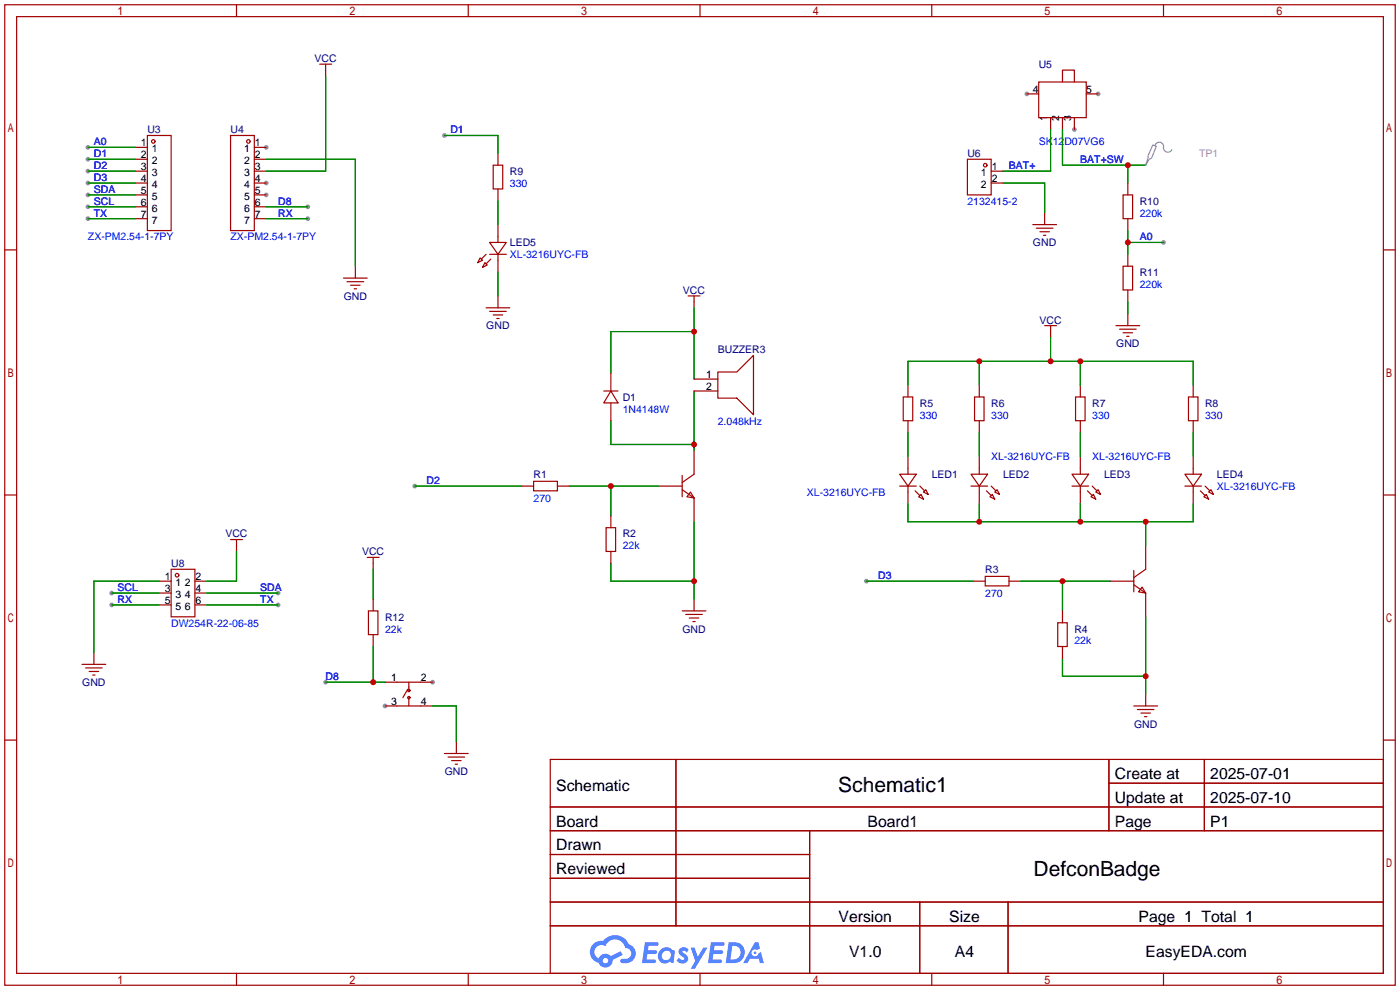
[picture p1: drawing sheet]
<svg xmlns="http://www.w3.org/2000/svg" width="299mm" height="212mm" viewBox="0 0 299 212" stroke-linecap="round" stroke-linejoin="round" font-family="sans-serif">
<g fill="#999">
<circle cx="82.3" cy="150.9" r=".51"/>
<circle cx="92.5" cy="145.8" r=".51"/>
<circle cx="56.9" cy="31.5" r=".51"/>
<circle cx="56.9" cy="39.1" r=".51"/>
<circle cx="56.9" cy="41.7" r=".51"/>
<circle cx="234.7" cy="20.1" r=".51"/>
<circle cx="219.5" cy="20.1" r=".51"/>
<circle cx="229.6" cy="27.7" r=".51"/>
<circle cx="88.6" cy="103.9" r=".51"/>
<circle cx="18.8" cy="36.6" r=".51"/>
<circle cx="59.4" cy="129.3" r=".51"/>
<circle cx="18.8" cy="46.7" r=".51"/>
<circle cx="65.8" cy="46.7" r=".51"/>
<circle cx="23.9" cy="126.7" r=".51"/>
<circle cx="59.4" cy="126.7" r=".51"/>
<circle cx="23.9" cy="129.3" r=".51"/>
<circle cx="18.8" cy="44.2" r=".51"/>
<circle cx="18.8" cy="41.7" r=".51"/>
<circle cx="185.2" cy="124.2" r=".51"/>
<circle cx="18.8" cy="39.1" r=".51"/>
<circle cx="248.7" cy="51.8" r=".51"/>
<circle cx="18.8" cy="31.5" r=".51"/>
<circle cx="69.6" cy="145.8" r=".51"/>
<circle cx="65.8" cy="44.2" r=".51"/>
<circle cx="18.8" cy="34" r=".51"/>
<circle cx="95" cy="29" r=".51"/>
</g>
<g fill="none" stroke="#a10000" stroke-width=".25">
<path d="M1 1h297.2v209.6h-297.2zM3.6 3.6h292.1v204.4h-292.1zM50.5 1v2.6M100.1 1v2.6M149.6 1v2.6M199.1 1v2.6M248.7 1v2.6M1 53.4h2.6M295.7 53.4h2.5M1 105.8h2.6M295.7 105.8h2.5M1 158.2h2.6"/>
<path d="M295.7 158.2h2.5M117.6 162.3h178.1v45.7h-178.1zM117.6 172.5h178.1M117.6 177.5h178.1M144.5 162.3v35.6M173 177.5v30.5M237 162.3v15.2M237 167.4h58.7M257.4 162.3v15.2M117.6 182.6h55.4M117.6 192.8h178.1M117.6 187.7h55.4"/>
<path d="M117.6 197.9h178.1M196.6 192.8v15.2M215.4 192.8v15.2M50.5 208v2.6M100.1 208v2.6M149.6 208v2.6M199.1 208v2.6M248.7 208v2.6"/>
</g>
<g fill="#5487ff">
<path d="M145.3 202.7a1.3 1.3 0 0 1 1.9 .3l-.4 .6a.54 .54 0 0 0-.9-.2l.1 .2a1.34 1.34 0 0 1 .9 1.8 1.47 1.47 0 0 1-2.3-.1l.5-.6 .8 .5a.31 .31 0 0 0 .4-.3 .31 .31 0 0 0-.3-.4 1.12 1.12 0 0 1-.7-1.8z"/>
<path d="M147.6 202.5h.9l.6 2 1.2-2h.9l-2.7 4.6h-.9l1-1.7z"/>
<path d="M137.8 201.4h1.7a1.31 1.31 0 0 1 1.2 .2 .4 .4 0 0 1-.3 .5l-1.8 .1-.1 .9h1.6a.4 .4 0 0 1 .4 .4 .4 .4 0 0 1-.5 .4h-1.6l-.2 1.2h1.4a.46 .46 0 0 1 .5 0 .46 .46 0 0 1 .1 .5l-.4 .2h-2.6z"/>
<path d="M151.9 201.4h1.7a1.32 1.32 0 0 1 1.2 .2 .39 .39 0 0 1-.3 .5l-1.8 .1-.1 .9h1.6a.4 .4 0 0 1 .4 .4 .4 .4 0 0 1-.4 .4h-1.7l-.2 1.2h1.4a.46 .46 0 0 1 .5 0 .46 .46 0 0 1 .1 .5l-.4 .2h-2.6z"/>
<path d="M161.3 201.4h.8l.3 1.3-.6 .4a.75 .75 0 0 0-1.1 .3 .75 .75 0 0 0 .5 1 .75 .75 0 0 0 .9-.7l.5-.2 .6 2.3h-.8l-.3-.9h-1.8l-.5 .9h-1z"/>
<path d="M155.7 201.4l-.6 4.4h1.5a2.27 2.27 0 0 0 2.6-2.2 2.27 2.27 0 0 0-2.7-2.2zM156.5 202.1a1.5 1.5 0 0 1 1.8 1.6 1.5 1.5 0 0 1-1.9 1.4h-.3z"/>
<path d="M141.2 203a1.6 1.6 0 0 0-.3 2.3 1.6 1.6 0 0 0 2.3 .2l.7 .3 .3-2.4-.1-.3-.5-.1a1.58 1.58 0 0 0-2.4 0zM141.8 203.5a.98 .98 0 0 1 1.6 .4 .98 .98 0 0 1-1.1 1.3 .94 .94 0 0 1-.9-.7 .94 .94 0 0 1 .4-1z"/>
<path d="M126.8 201.8a2.37 2.37 0 0 0 1.1 4 1.54 1.54 0 0 0 1.8 1 1.54 1.54 0 0 0 1.2-1.6l2.2-1.1-.5-.8-2 1a1.57 1.57 0 0 0-2.7 .5 1.5 1.5 0 0 1-.7-2.1 1.5 1.5 0 0 1 2.2-.5 2.23 2.23 0 0 1 2.3-1.4 2.23 2.23 0 0 1 2 1.8 1.16 1.16 0 0 1 1.2 1.1 1.16 1.16 0 0 1-1.1 1.2h-.7a.47 .47 0 0 0-.5 .4 .47 .47 0 0 0 .4 .5 2.17 2.17 0 0 0 2.5-.9 2.17 2.17 0 0 0-.3-2.7l-.8-.4a3.2 3.2 0 0 0-5.5-.7l-1.1 .1zM128.8 205.3a.6 .6 0 0 1 1.2 0 .6 .6 0 0 1-1.2 0z"/>
<circle cx="161.4" cy="203.6" r=".28"/>
</g>
<g fill="none" stroke="#a10000" stroke-width=".25">
<path d="M68.3 13.7h2.6M69.6 13.7v2.6M222 17.5h10.2v7.6h-10.2zM227.1 17.5v-2.5h2.5v2.5M29 31.5h2.5M29 34h2.5M29 36.6h2.5M29 39.1h2.5M31.5 29h5.1v20.3h-5.1zM49.3 29h5.1v20.3h-5.1zM54.4 31.5h2.5M54.4 34h2.5"/>
<path d="M54.4 36.6h2.5M54.4 39.1h2.5M105.4 35.3h2v5.1h-2zM106.4 32.8v2.5M206.8 34h5v7.7h-5zM211.8 36.6h2.6M211.8 39.1h2.6M219.5 20.1h2.5M224.5 25.1v2.6M227.1 25.1v2.6M229.6 25.1v2.6M232.2 20.1h2.5"/>
<path d="M241 39.1v2.6M29 41.7h2.5M29 44.2h2.5M29 46.7h2.5M54.4 41.7h2.5M54.4 44.2h2.5M54.4 46.7h2.5M73.4 59.4h5.1M75.9 56.9v2.5M102.6 55.1l.5 .5-1 .5zM103.6 56.1l.5 .5-1 .6zM103.9 54.4l-1 1"/>
<path d="M104.6 51.8h3.6l-1.8 2.6zM104.6 54.4h3.6M104.9 55.4l-1 1M106.4 40.4v2.5M106.4 48v3.8M106.4 54.4v3.8M220.7 48h5.1M221.5 48.8h3.5M222.2 49.5h2.1M223 50.3h.5M223.3 45.5v2.5M240 41.7h2.1v5h-2.1z"/>
<path d="M240 56.9h2.1v5.1h-2.1zM241 46.7v2.6M241 54.4v2.5M74.2 60.2h3.5M74.9 61h2.1M75.7 61.7h.5M103.9 65.8h5.1M104.6 66.5h3.6M105.4 67.3h2M106.2 68.1h.5M106.4 63.2v2.6M130.6 79.8v3.8"/>
<path d="M147.1 63.2h2.5M148.3 63.2v2.6M153.4 79.5h4.1l3.5-3.6v12.7l-3.5-3.5h-4.1zM223.3 69.6h2.5M224.5 69.6v2.5M238.5 69.6h5.1M239.3 70.4h3.5M240 71.1h2.1M240.8 71.9h.5M241 62v2.5M241 67.1v2.5M129 83.6h3.1"/>
<path d="M130.6 83.6l1.5 2.5h-3.1zM130.6 86.1v3.8M148.3 96.3v5l-2.5 1.8M148.3 83.6h5.1M148.3 81h5.1M193 84.8h2.1v5.1h-2.1zM194.1 82.3v2.5M194.1 89.9v2.6M194.1 97.5v3.8M208.3 84.8h2v5.1h-2zM209.3 82.3v2.5M209.3 89.9v2.6"/>
<path d="M209.3 97.5v3.8M229.9 84.8h2v5.1h-2zM230.9 82.3v2.5M230.9 89.9v2.6M230.9 97.5v3.8M254 84.8h2v5.1h-2zM255 82.3v2.5M255 89.9v2.6M255 97.5v3.8M49.3 115.3h2.5M50.5 115.3v2.6M78.5 119.1h2.5"/>
<path d="M79.8 119.1v2.6M111.5 103.9h2.5M114 102.9h5.1v2h-5.1zM119.1 103.9h2.6M129.5 112.8h2.1v5.1h-2.1zM130.6 110.2v2.6M130.6 117.9v2.5M140.7 103.9h5.1M145.8 104.6l2.5 1.8M145.8 101.6v4.6M147.6 105.2l.7 1.2-1.5-.2zM148.3 106.4v5.1"/>
<path d="M192.3 101.3h3.5l-1.7 2.6zM192.3 103.9h3.5M194.1 103.9v3.8M195.6 104.9l1 1M196.3 106.2l.5-.5 .6 1zM196.6 103.9l1 1M197.4 105.2l.5-.6 .5 1.1zM207.5 101.3h3.6l-1.8 2.6zM207.5 103.9h3.6M209.3 103.9v3.8M210.8 104.9l1 1M211.6 106.2l.5-.5 .5 1z"/>
<path d="M211.8 103.9l1.1 1M212.6 105.2l.5-.6 .5 1.1zM229.1 101.3h3.6l-1.8 2.6zM229.1 103.9h3.6M230.9 103.9v3.8M232.4 104.9l1 1M233.2 106.2l.5-.5 .5 1zM233.4 103.9l1 1M234.2 105.2l.5-.6 .5 1.1zM244.9 116.6v5.1l-2.6 1.7M253.2 101.3h3.6l-1.8 2.6zM253.2 103.9h3.6"/>
<path d="M255 103.9v3.8M256.5 104.9l1.1 1M257.3 106.2l.5-.5 .5 1zM257.6 103.9l1 1M258.3 105.2l.5-.6 .5 1.1zM20.1 139.4v2.6M34 124.2h2.6M34 129.3h2.6M34 126.7h2.6M36.6 121.7h5.1v10.1h-5.1zM41.7 124.2h2.5M41.7 129.3h2.5"/>
<path d="M41.7 126.7h2.5M78.7 130.6h2.1v5h-2.1zM79.8 128v2.6M79.8 135.6v2.6M145.8 130.6h5.1M146.6 131.3h3.5M147.3 132.1h2.1M148.1 132.8h.5M148.3 128v2.6M208 124.2h2.6M210.6 123.2h5v2h-5zM215.6 124.2h2.6"/>
<path d="M226.1 133.1h2v5.1h-2zM227.1 130.6v2.5M227.1 138.2v2.5M237.2 124.2h5.1M242.3 125l2.6 1.7M242.3 121.9v4.6M244.1 125.5l.8 1.2-1.6-.2zM244.9 126.7v5.1M17.5 142h5.1M18.3 142.7h3.5M19 143.5h2.1M19.8 144.3h.5"/>
<path d="M82.3 150.9h10.2M82.3 145.8h10.2M87.1 147.3l-1 1.8M87.4 145.8v1.8M87.4 149.1v1.8M97.5 158.5v2.5M242.3 150.9h5.1M243.1 151.6h3.5M243.8 152.4h2.1M244.6 153.2h.5M244.9 148.3v2.6M95 161h5.1"/>
<path d="M95.8 161.8h3.5M96.5 162.6h2.1M97.3 163.3h.5"/>
<circle cx="32.8" cy="30.2" r=".38"/>
<circle cx="53.1" cy="30.2" r=".38"/>
<circle cx="210.6" cy="35.3" r=".38"/>
<circle cx="37.8" cy="122.9" r=".38"/>
<circle cx="87.4" cy="147.6" r=".25"/>
<circle cx="87.4" cy="149.1" r=".25"/>
</g>
<g fill="none" stroke="#008700" stroke-width=".25">
<path d="M69.6 16.3v20.3h-12.7M18.8 34h10.2M18.8 36.6h10.2M18.8 39.1h10.2M18.8 31.5h10.2M56.9 34h19v22.9M95 29h11.4v3.8M214.4 39.1h8.9v6.4M224.5 27.7v8.9h-10.1M227.1 27.7v7.6h17.8M241 35.3v3.8M18.8 46.7h10.2"/>
<path d="M18.8 44.2h10.2M18.8 41.7h10.2M56.9 46.7h8.9M56.9 44.2h8.9M106.4 42.9v5.1M106.4 58.2v5M241 49.3v5.1M241 51.8h7.7M148.3 70.9h-17.7v8.9M148.3 65.8v15.2M209.3 77.2v5.1M224.5 72.1v5.1"/>
<path d="M230.9 77.2v5.1M241 64.5v2.6M130.6 89.9v5.1h17.7M148.3 83.6v12.7M194.1 82.3v-5.1h60.9v5.1M194.1 92.5v5M209.3 92.5v5M230.9 92.5v5M255 92.5v5M50.5 117.9v6.3h-6.3M88.6 103.9h22.9M121.7 103.9h19"/>
<path d="M130.6 103.9v6.3M148.3 111.5v16.5M194.1 107.7v3.8h60.9v-3.8M209.3 107.7v3.8M230.9 107.7v3.8M244.9 111.5v5.1M23.9 129.3h10.1M23.9 126.7h10.1M34 124.2h-13.9v15.2M44.2 129.3h15.2M44.2 126.7h15.2M79.8 121.7v6.3"/>
<path d="M79.8 138.2v7.6M130.6 120.4v3.8h17.7M185.2 124.2h22.8M218.2 124.2h19M227.1 124.2v6.4M244.9 131.8v16.5M69.6 145.8h12.7M92.5 150.9h5v7.6M227.1 140.7v3.8h17.8"/>
</g>
<path d="M244.9 35.1v.2M246.4 31l.7 .2-1 2.6-.5 .2-.7 1.3 .5-1.5v-.5zM246.9 31a.93 .93 0 0 1 1.1-.6 .93 .93 0 0 1 .7 1.1 .94 .94 0 0 0 .6 1 .94 .94 0 0 0 1.1-.5" fill="none" stroke="#999" stroke-width=".25"/>
<g fill="#c00">
<circle cx="148.3" cy="95" r=".63"/>
<circle cx="148.3" cy="124.2" r=".63"/>
<circle cx="148.3" cy="70.9" r=".63"/>
<circle cx="130.6" cy="103.9" r=".63"/>
<circle cx="241" cy="35.3" r=".63"/>
<circle cx="244.9" cy="144.5" r=".63"/>
<circle cx="227.1" cy="124.2" r=".63"/>
<circle cx="244.9" cy="111.5" r=".63"/>
<circle cx="230.9" cy="111.5" r=".63"/>
<circle cx="209.3" cy="111.5" r=".63"/>
<circle cx="230.9" cy="77.2" r=".63"/>
<circle cx="224.5" cy="77.2" r=".63"/>
<circle cx="209.3" cy="77.2" r=".63"/>
<circle cx="241" cy="51.8" r=".63"/>
<circle cx="79.8" cy="145.8" r=".63"/>
</g>
<g font-size="4.5">
<text x="179.2" y="169.4">Schematic1</text>
<text x="220.9" y="187.1">DefconBadge</text>
</g>
<g font-size="3.4">
<text x="238.3" y="166.5">Create at</text>
<text x="258.7" y="166.5">2025-07-01</text>
<text x="118.9" y="169">Schematic</text>
<text x="238.3" y="171.6">Update at</text>
<text x="258.7" y="171.6">2025-07-10</text>
<text x="118.9" y="176.6">Board</text>
<text x="185.4" y="176.6">Board1</text>
<text x="238.3" y="176.6">Page</text>
<text x="258.7" y="176.6">P1</text>
<text x="118.9" y="181.7">Drawn</text>
<text x="118.9" y="186.8">Reviewed</text>
<text x="179.2" y="197">Version</text>
<text x="202.9" y="197">Size</text>
<text x="243.3" y="197">Page 1 Total 1</text>
<text x="181.5" y="204.6">V1.0</text>
<text x="204.1" y="204.6">A4</text>
<text x="244.8" y="204.6">EasyEDA.com</text>
</g>
<g font-size="2.2" fill="#000080">
<text x="67.2" y="13.3">VCC</text>
<text x="222" y="14.5">U5</text>
<text x="31.5" y="28.5">U3</text>
<text x="49.3" y="28.5">U4</text>
<text x="206.8" y="33.6">U6</text>
<text x="109" y="37.4">R9</text>
<text x="243.6" y="43.7">R10</text>
<text x="109" y="52.6">LED5</text>
<text x="220.8" y="52.6">GND</text>
<text x="243.6" y="59">R11</text>
<text x="73.5" y="64.1">GND</text>
<text x="146" y="62.8">VCC</text>
<text x="103.9" y="70.4">GND</text>
<text x="222.2" y="69.1">VCC</text>
<text x="153.4" y="75.5">BUZZER3</text>
<text x="238.6" y="74.2">GND</text>
<text x="133.1" y="85.7">D1</text>
<text x="196.6" y="86.9">R5</text>
<text x="211.8" y="86.9">R6</text>
<text x="233.4" y="86.9">R7</text>
<text x="257.6" y="86.9">R8</text>
<text x="114" y="102.2">R1</text>
<text x="199.1" y="102.2">LED1</text>
<text x="214.4" y="102.2">LED2</text>
<text x="236" y="102.2">LED3</text>
<text x="260.1" y="102.2">LED4</text>
<text x="48.2" y="114.9">VCC</text>
<text x="77.4" y="118.7">VCC</text>
<text x="133.1" y="114.9">R2</text>
<text x="36.6" y="121.2">U8</text>
<text x="210.6" y="122.5">R3</text>
<text x="82.3" y="132.6">R12</text>
<text x="145.8" y="135.2">GND</text>
<text x="229.6" y="135.2">R4</text>
<text x="17.6" y="146.6">GND</text>
<text x="242.4" y="155.5">GND</text>
<text x="95" y="165.7">GND</text>
</g>
<g font-size="2.2">
<text x="220.8" y="19.9">4</text>
<text x="232.2" y="19.9">5</text>
<text x="223.8" y="25.9" transform="rotate(-90 223.8 25.9)">1</text>
<text x="226.4" y="25.9" transform="rotate(-90 226.4 25.9)">2</text>
<text x="228.9" y="25.9" transform="rotate(-90 228.9 25.9)">3</text>
<text x="30.1" y="31.3">1</text>
<text x="30.1" y="33.8">2</text>
<text x="32.4" y="32.6">1</text>
<text x="32.4" y="35.1">2</text>
<text x="52.2" y="32.6">1</text>
<text x="52.2" y="35.1">2</text>
<text x="54.5" y="31.3">1</text>
<text x="54.5" y="33.8">2</text>
<text x="30.1" y="36.4">3</text>
<text x="30.1" y="38.9">4</text>
<text x="30.1" y="41.4">5</text>
<text x="32.4" y="37.6">3</text>
<text x="32.4" y="40.2">4</text>
<text x="52.2" y="37.6">3</text>
<text x="52.2" y="40.2">4</text>
<text x="54.5" y="36.4">3</text>
<text x="54.5" y="38.9">4</text>
<text x="54.5" y="41.4">5</text>
<text x="209.6" y="37.6">1</text>
<text x="209.6" y="40.2">2</text>
<text x="212" y="36.4">1</text>
<text x="212" y="38.9">2</text>
<text x="30.1" y="44">6</text>
<text x="30.1" y="46.5">7</text>
<text x="32.4" y="42.7">5</text>
<text x="32.4" y="45.3">6</text>
<text x="32.4" y="47.8">7</text>
<text x="52.2" y="42.7">5</text>
<text x="52.2" y="45.3">6</text>
<text x="52.2" y="47.8">7</text>
<text x="54.5" y="44">6</text>
<text x="54.5" y="46.5">7</text>
<text x="150.9" y="83.4">2</text>
<text x="150.9" y="80.8">1</text>
<text x="35.2" y="124">1</text>
<text x="37.5" y="125.3">1</text>
<text x="39.5" y="125.3">2</text>
<text x="41.8" y="124">2</text>
<text x="35.2" y="126.5">3</text>
<text x="35.2" y="129.1">5</text>
<text x="37.5" y="127.8">3</text>
<text x="37.5" y="130.3">5</text>
<text x="39.5" y="130.3">6</text>
<text x="39.5" y="127.8">4</text>
<text x="41.8" y="129.1">6</text>
<text x="41.8" y="126.5">4</text>
<text x="83.6" y="145.6">1</text>
<text x="89.9" y="145.6">2</text>
<text x="83.6" y="150.7">3</text>
<text x="89.9" y="150.7">4</text>
</g>
<g font-size="2.2" fill="#00f">
<text x="96.3" y="28.5">D1</text>
<text x="20.1" y="31">A0</text>
<text x="20.1" y="33.6">D1</text>
<text x="222" y="31">SK12D07VG6</text>
<text x="230.9" y="34.9">BAT+SW</text>
<text x="20.1" y="36.1">D2</text>
<text x="20.1" y="41.2">SDA</text>
<text x="20.1" y="38.7">D3</text>
<text x="109" y="39.9">330</text>
<text x="215.6" y="36.1">BAT+</text>
<text x="20.1" y="46.3">TX</text>
<text x="20.1" y="43.7">SCL</text>
<text x="59.4" y="46.3">RX</text>
<text x="59.4" y="43.7">D8</text>
<text x="206.8" y="43.7">2132415-2</text>
<text x="243.6" y="46.3">220k</text>
<text x="18.8" y="51.4">ZX-PM2.54-1-7PY</text>
<text x="49.3" y="51.4">ZX-PM2.54-1-7PY</text>
<text x="243.6" y="51.4">A0</text>
<text x="109" y="55.2">XL-3216UYC-FB</text>
<text x="243.6" y="61.5">220k</text>
<text x="133.1" y="88.2">1N4148W</text>
<text x="196.6" y="89.5">330</text>
<text x="211.8" y="89.5">330</text>
<text x="233.4" y="89.5">330</text>
<text x="257.6" y="89.5">330</text>
<text x="153.4" y="90.7">2.048kHz</text>
<text x="211.8" y="98.4">XL-3216UYC-FB</text>
<text x="233.4" y="98.4">XL-3216UYC-FB</text>
<text x="91.2" y="103.4">D2</text>
<text x="114" y="107.2">270</text>
<text x="172.5" y="106">XL-3216UYC-FB</text>
<text x="260.1" y="104.7">XL-3216UYC-FB</text>
<text x="133.1" y="117.4">22k</text>
<text x="187.7" y="123.8">D3</text>
<text x="25.1" y="126.3">SCL</text>
<text x="25.1" y="128.8">RX</text>
<text x="55.6" y="128.8">TX</text>
<text x="55.6" y="126.3">SDA</text>
<text x="210.6" y="127.6">270</text>
<text x="36.6" y="133.9">DW254R-22-06-85</text>
<text x="82.3" y="135.2">22k</text>
<text x="229.6" y="137.7">22k</text>
<text x="69.6" y="145.3">D8</text>
</g>
<text font-size="2.2" fill="#999" x="256.3" y="33.6">TP1</text>
</svg>
